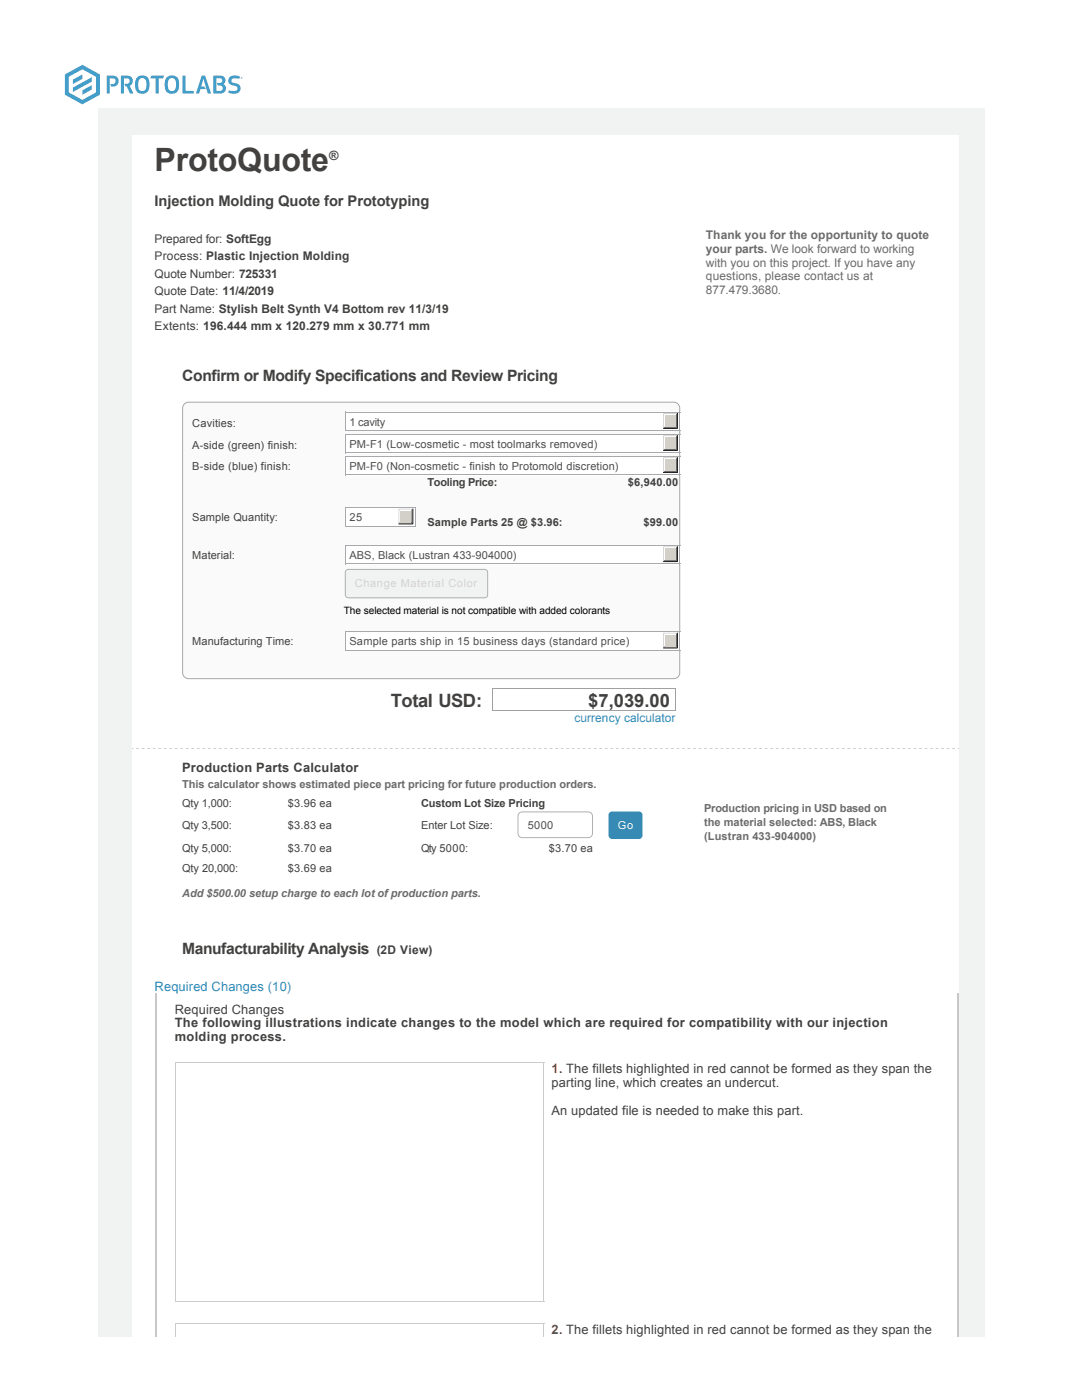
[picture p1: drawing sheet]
<svg xmlns="http://www.w3.org/2000/svg" width="216mm" height="279mm" viewBox="0 0 216 279" stroke-linecap="round" stroke-linejoin="round" font-family="sans-serif">
<path d="M12.7 12.7h190.5v254h-190.5z" fill-rule="evenodd" fill="#f2f2f2"/>
<path d="M12.7 12.7h190.5v254h-190.5z" fill-rule="evenodd" fill="#fff"/>
<path d="M19.5 21.5h176.9v245.2h-176.9z" fill-rule="evenodd" fill="#f1f2f2"/>
<path d="M26.3 27h165v239.7h-165z" fill-rule="evenodd" fill="#fff"/>
<g fill="#ccc">
<path d="M26.3 149.3h.2v.2h-.2z" fill-rule="evenodd"/>
<path d="M191.1 149.3h.2v.2h-.2z" fill-rule="evenodd"/>
</g>
<path d="M26.5 149.3h.1v.2h-.1zM27.2 149.3h.5v.2h-.5zM28.3 149.3h.5v.2h-.5zM29.4 149.3h.5v.2h-.5zM30.5 149.3h.5v.2h-.5zM31.6 149.3h.5v.2h-.5zM32.7 149.3h.5v.2h-.5zM33.8 149.3h.5v.2h-.5zM34.9 149.3h.5v.2h-.5zM36 149.3h.5v.2h-.5zM37.1 149.3h.5v.2h-.5zM38.2 149.3h.5v.2h-.5zM39.3 149.3h.5v.2h-.5zM40.4 149.3h.5v.2h-.5zM41.5 149.3h.5v.2h-.5zM42.6 149.3h.5v.2h-.5zM43.7 149.3h.5v.2h-.5zM44.8 149.3h.5v.2h-.5zM45.9 149.3h.5v.2h-.5zM47 149.3h.5v.2h-.5zM48.1 149.3h.5v.2h-.5zM49.2 149.3h.5v.2h-.5zM50.3 149.3h.5v.2h-.5zM51.4 149.3h.5v.2h-.5zM52.5 149.3h.5v.2h-.5zM53.6 149.3h.5v.2h-.5zM54.7 149.3h.5v.2h-.5zM55.8 149.3h.5v.2h-.5zM56.9 149.3h.5v.2h-.5zM58 149.3h.5v.2h-.5zM59.1 149.3h.5v.2h-.5zM60.2 149.3h.5v.2h-.5zM61.3 149.3h.5v.2h-.5zM62.4 149.3h.5v.2h-.5zM63.5 149.3h.5v.2h-.5zM64.6 149.3h.5v.2h-.5zM65.7 149.3h.5v.2h-.5zM66.8 149.3h.5v.2h-.5zM67.9 149.3h.5v.2h-.5zM69 149.3h.5v.2h-.5zM70.1 149.3h.5v.2h-.5zM71.2 149.3h.5v.2h-.5zM72.3 149.3h.5v.2h-.5zM73.4 149.3h.5v.2h-.5zM74.5 149.3h.5v.2h-.5zM75.6 149.3h.5v.2h-.5zM76.7 149.3h.5v.2h-.5zM77.8 149.3h.5v.2h-.5zM78.9 149.3h.5v.2h-.5zM80 149.3h.5v.2h-.5zM81.1 149.3h.5v.2h-.5zM82.2 149.3h.5v.2h-.5zM83.3 149.3h.5v.2h-.5zM84.4 149.3h.5v.2h-.5zM85.5 149.3h.5v.2h-.5zM86.6 149.3h.5v.2h-.5zM87.7 149.3h.5v.2h-.5zM88.8 149.3h.5v.2h-.5zM89.9 149.3h.5v.2h-.5zM91 149.3h.5v.2h-.5zM92.1 149.3h.5v.2h-.5zM93.2 149.3h.5v.2h-.5zM94.3 149.3h.5v.2h-.5zM95.4 149.3h.5v.2h-.5zM96.5 149.3h.5v.2h-.5zM97.6 149.3h.5v.2h-.5zM98.7 149.3h.5v.2h-.5zM99.8 149.3h.5v.2h-.5zM100.9 149.3h.5v.2h-.5zM102 149.3h.5v.2h-.5zM103.1 149.3h.5v.2h-.5zM104.2 149.3h.5v.2h-.5zM105.3 149.3h.5v.2h-.5zM106.4 149.3h.5v.2h-.5zM107.5 149.3h.5v.2h-.5zM108.6 149.3h.5v.2h-.5zM109.7 149.3h.5v.2h-.5zM110.8 149.3h.5v.2h-.5zM111.9 149.3h.5v.2h-.5zM113 149.3h.5v.2h-.5zM114.1 149.3h.5v.2h-.5zM115.2 149.3h.5v.2h-.5zM116.3 149.3h.5v.2h-.5zM117.4 149.3h.5v.2h-.5zM118.5 149.3h.5v.2h-.5zM119.6 149.3h.5v.2h-.5zM120.7 149.3h.5v.2h-.5zM121.8 149.3h.5v.2h-.5zM122.9 149.3h.5v.2h-.5zM124 149.3h.5v.2h-.5zM125.1 149.3h.5v.2h-.5zM126.2 149.3h.5v.2h-.5zM127.3 149.3h.5v.2h-.5zM128.4 149.3h.5v.2h-.5zM129.5 149.3h.5v.2h-.5zM130.6 149.3h.5v.2h-.5zM131.7 149.3h.5v.2h-.5zM132.8 149.3h.5v.2h-.5zM133.9 149.3h.5v.2h-.5zM135 149.3h.5v.2h-.5zM136.1 149.3h.5v.2h-.5zM137.2 149.3h.5v.2h-.5zM138.3 149.3h.5v.2h-.5zM139.4 149.3h.5v.2h-.5zM140.5 149.3h.5v.2h-.5zM141.6 149.3h.5v.2h-.5zM142.7 149.3h.5v.2h-.5zM143.8 149.3h.5v.2h-.5zM144.9 149.3h.5v.2h-.5zM146 149.3h.5v.2h-.5zM147.1 149.3h.5v.2h-.5zM148.2 149.3h.5v.2h-.5zM149.3 149.3h.5v.2h-.5zM150.4 149.3h.5v.2h-.5zM151.5 149.3h.5v.2h-.5zM152.6 149.3h.5v.2h-.5zM153.7 149.3h.5v.2h-.5zM154.8 149.3h.5v.2h-.5zM155.9 149.3h.5v.2h-.5zM157 149.3h.5v.2h-.5zM158.1 149.3h.5v.2h-.5zM159.2 149.3h.5v.2h-.5zM160.3 149.3h.5v.2h-.5zM161.4 149.3h.5v.2h-.5zM162.5 149.3h.5v.2h-.5zM163.6 149.3h.5v.2h-.5zM164.7 149.3h.5v.2h-.5zM165.8 149.3h.5v.2h-.5zM166.9 149.3h.5v.2h-.5zM168 149.3h.5v.2h-.5zM169.1 149.3h.5v.2h-.5zM170.2 149.3h.5v.2h-.5zM171.3 149.3h.5v.2h-.5zM172.4 149.3h.5v.2h-.5zM173.5 149.3h.5v.2h-.5zM174.6 149.3h.5v.2h-.5zM175.7 149.3h.5v.2h-.5zM176.8 149.3h.5v.2h-.5zM177.9 149.3h.5v.2h-.5zM179 149.3h.5v.2h-.5zM180.1 149.3h.5v.2h-.5zM181.2 149.3h.5v.2h-.5zM182.3 149.3h.5v.2h-.5zM183.4 149.3h.5v.2h-.5zM184.5 149.3h.5v.2h-.5zM185.6 149.3h.5v.2h-.5zM186.7 149.3h.5v.2h-.5zM187.8 149.3h.5v.2h-.5zM188.9 149.3h.5v.2h-.5zM190 149.3h.5v.2h-.5z" fill="#ccc"/>
<path d="M36.6 80.7l.6-.5h.4h96.8a1.28 1.28 0 0 1 1.3 1.3v52.8a1.28 1.28 0 0 1-1.3 1.2h-96.8a1.28 1.28 0 0 1-1.2-1.2v-52.8zM37.2 80.7l.6-.2h96.5a1.1 1.1 0 0 1 1.1 1.1v52.5a1.1 1.1 0 0 1-1.1 1.1h-96.5a1.1 1.1 0 0 1-1.1-1.1v-52.5l.1-.3z" fill-rule="evenodd" fill="#a0a09f"/>
<path d="M37 80.6l.6-.2h96.8a1.1 1.1 0 0 1 1.1 1.1v52.8a1.1 1.1 0 0 1-1.1 1.1h-96.8a1.1 1.1 0 0 1-1.1-1.1v-52.8l.1-.4z" fill-rule="evenodd" fill="#fafafa"/>
<path d="M98.1 137.5h36.7M98.2 137.4v4.6M134.7 137.4v4.6M98.1 141.9h36.7" fill="none" stroke="#a0a09f" stroke-width=".2"/>
<path d="M68.8 82.2h66.9v3.8h-66.9z" fill-rule="evenodd" fill="#fff"/>
<path d="M135 82.6h-2.6v2.7" fill="none" stroke="#d4d0c8" stroke-width=".2"/>
<path d="M135.2 82.6v2.9h-2.8" fill="none" stroke="#000" stroke-width=".2"/>
<path d="M134.8 82.7h-2.2v2.4" fill="none" stroke="#fff" stroke-width=".2"/>
<path d="M135 82.7v2.6h-2.4" fill="none" stroke="#6a6864" stroke-width=".2"/>
<path d="M132.8 82.9h2v2.2h-2z" fill-rule="evenodd" fill="#d4d0c8"/>
<path d="M68.8 82.3h66.9M68.8 85.9h66.9M68.9 82.2v3.8M135.6 82.2v3.8" fill="none" stroke="#a7a9ac" stroke-width=".2"/>
<path d="M68.8 86.6h66.9v3.8h-66.9z" fill-rule="evenodd" fill="#fff"/>
<path d="M135 87h-2.6v2.7" fill="none" stroke="#d4d0c8" stroke-width=".2"/>
<path d="M135.2 87v2.9h-2.8" fill="none" stroke="#000" stroke-width=".2"/>
<path d="M134.8 87.1h-2.2v2.4" fill="none" stroke="#fff" stroke-width=".2"/>
<path d="M135 87.1v2.6h-2.4" fill="none" stroke="#6a6864" stroke-width=".2"/>
<path d="M132.8 87.3h2v2.2h-2z" fill-rule="evenodd" fill="#d4d0c8"/>
<path d="M68.8 86.7h66.9M68.8 90.3h66.9M68.9 86.6v3.8M135.6 86.6v3.8" fill="none" stroke="#a7a9ac" stroke-width=".2"/>
<path d="M68.8 91h66.9v3.8h-66.9z" fill-rule="evenodd" fill="#fff"/>
<path d="M135 91.4h-2.6v2.7" fill="none" stroke="#d4d0c8" stroke-width=".2"/>
<path d="M135.2 91.4v2.9h-2.8" fill="none" stroke="#000" stroke-width=".2"/>
<path d="M134.8 91.5h-2.2v2.4" fill="none" stroke="#fff" stroke-width=".2"/>
<path d="M135 91.5v2.6h-2.4" fill="none" stroke="#6a6864" stroke-width=".2"/>
<path d="M132.8 91.7h2v2.2h-2z" fill-rule="evenodd" fill="#d4d0c8"/>
<path d="M68.8 91.1h66.9M68.8 94.7h66.9M68.9 91v3.8M135.6 91v3.8" fill="none" stroke="#a7a9ac" stroke-width=".2"/>
<path d="M68.8 101.3h14.1v3.8h-14.1z" fill-rule="evenodd" fill="#fff"/>
<path d="M82.2 101.6h-2.6v2.8" fill="none" stroke="#d4d0c8" stroke-width=".2"/>
<path d="M82.4 101.6v3h-2.8" fill="none" stroke="#000" stroke-width=".2"/>
<path d="M82 101.8h-2.2v2.4" fill="none" stroke="#fff" stroke-width=".2"/>
<path d="M82.2 101.8v2.6h-2.4" fill="none" stroke="#6a6864" stroke-width=".2"/>
<path d="M80 102h2v2.2h-2z" fill-rule="evenodd" fill="#d4d0c8"/>
<path d="M68.8 101.3h14.1M68.8 105h14.1M68.9 101.3v3.8M82.8 101.3v3.8" fill="none" stroke="#a7a9ac" stroke-width=".2"/>
<path d="M68.8 108.8h66.9v3.8h-66.9z" fill-rule="evenodd" fill="#fff"/>
<path d="M135 109.1h-2.6v2.8" fill="none" stroke="#d4d0c8" stroke-width=".2"/>
<path d="M135.2 109.1v3h-2.8" fill="none" stroke="#000" stroke-width=".2"/>
<path d="M134.8 109.3h-2.2v2.4" fill="none" stroke="#fff" stroke-width=".2"/>
<path d="M135 109.3v2.6h-2.4" fill="none" stroke="#6a6864" stroke-width=".2"/>
<path d="M132.8 109.5h2v2.2h-2z" fill-rule="evenodd" fill="#d4d0c8"/>
<path d="M68.8 108.9h66.9M68.8 112.5h66.9M68.9 108.8v3.8M135.6 108.8v3.8" fill="none" stroke="#a7a9ac" stroke-width=".2"/>
<path d="M68.8 126h66.9v3.9h-66.9z" fill-rule="evenodd" fill="#fff"/>
<path d="M135 126.4h-2.6v2.7" fill="none" stroke="#d4d0c8" stroke-width=".2"/>
<path d="M135.2 126.4v2.9h-2.8" fill="none" stroke="#000" stroke-width=".2"/>
<path d="M134.8 126.6h-2.2v2.3" fill="none" stroke="#fff" stroke-width=".2"/>
<path d="M135 126.6v2.5h-2.4" fill="none" stroke="#6a6864" stroke-width=".2"/>
<path d="M132.8 126.7h2v2.2h-2z" fill-rule="evenodd" fill="#d4d0c8"/>
<path d="M68.8 126.1h66.9M68.8 129.8h66.9M68.9 126v3.9M135.6 126v3.9" fill="none" stroke="#a7a9ac" stroke-width=".2"/>
<path d="M69 113.8l.5-.3h27.2a.73 .73 0 0 1 .7 .8v4.4a.73 .73 0 0 1-.7 .7h-27.2a.73 .73 0 0 1-.7-.7v-4.4zM69.2 114.2l.5-.3h26.8l.5 .3v.3v4v.3l-.5 .2h-26.8l-.5-.2v-.3z" fill-rule="evenodd" fill="#a7a9ac"/>
<path d="M69.1 114l.4-.3h27.2l.4 .3 .1 .3v4.4l-.1 .3-.4 .2h-27.2l-.4-.2-.1-.3z" fill-rule="evenodd" fill="#f1f2f2"/>
<path d="M103.5 162.2l.7-.3h13.2a.92 .92 0 0 1 .9 1v3.4a.92 .92 0 0 1-.9 1h-13.2a.92 .92 0 0 1-.9-1v-3.4zM103.9 162.5l.5-.2h12.8a.73 .73 0 0 1 .7 .7v3.2a.73 .73 0 0 1-.7 .7h-12.8a.73 .73 0 0 1-.8-.7v-3.2z" fill-rule="evenodd" fill="#a7a9ac"/>
<path d="M103.7 162.3l.5-.2h13.2a.73 .73 0 0 1 .7 .8v3.4a.73 .73 0 0 1-.7 .8h-13.2a.73 .73 0 0 1-.7-.8v-3.4z" fill-rule="evenodd" fill="#fff"/>
<path d="M121.6 162.2l.6-.3h5.3a.73 .73 0 0 1 .7 .8v4a.73 .73 0 0 1-.7 .7h-5.3a.73 .73 0 0 1-.8-.7v-4z" fill-rule="evenodd" fill="#3287b1"/>
<path d="M31 198.2v68.5M191.1 198.2v68.5" fill="none" stroke="#c7c7c7" stroke-width=".37"/>
<path d="M34.9 212.1h73.7M35 212v47.9M108.5 212v47.9M34.9 259.8h73.7M34.9 264.2h73.7M35 264.1v2.6M108.5 264.1v2.6" fill="none" stroke="#ccc" stroke-width=".2"/>
<path d="M12.7 12.7h190.5v8.8h-190.5z" fill-rule="evenodd" fill="#fff"/>
<g fill="#429dca">
<path d="M30.2 15.1h2.5l-.2 .5h-.8l-.1 3h-.5v-3h-1.1z"/>
<path d="M36.4 15.1l.6 .1v2.9l1.6 .1v.4h-2.1z"/>
<path d="M40.2 15.1l.8 .1 1 3.5-.6-.1-.8-2.9-.5 1.6h.7l.3 .5h-1.1l-.3 .8h-.6z"/>
<path d="M24.1 15.1a2.25 2.25 0 0 1 2.2 .4 1.09 1.09 0 0 1-.4 1.6l.6 1.6-.5-.1-.7-1.4h-.3l-.2-.5a.91 .91 0 0 0 1-.3 .54 .54 0 0 0 0-.5 .54 .54 0 0 0-.5-.3h-.6v3h-.6z"/>
<path d="M21.3 15.1a2.22 2.22 0 0 1 2.2 .4 1.15 1.15 0 0 1 0 1.3 1.15 1.15 0 0 1-1.3 .5l-.2-.5h.5a.57 .57 0 0 0 .6-.6 .57 .57 0 0 0-.6-.6h-.6v3h-.6z"/>
<path d="M45.8 15.5a1.76 1.76 0 0 1 2.1-.1l-.1 .3h-1.4a.44 .44 0 0 0-.2 .4 .44 .44 0 0 0 .2 .4l.4 .1a1.11 1.11 0 0 1 1.2 1.3 1.11 1.11 0 0 1-1.5 .8l-.8-.1-.1-.4h1.1a.53 .53 0 0 0 .6-.3 .53 .53 0 0 0-.1-.6l-.5-.2a1.05 1.05 0 0 1-1-.5 1.05 1.05 0 0 1 .1-1.1z"/>
<path d="M14.5 17.5l3.8-2.1v.9l-3.8 2.1z"/>
<path d="M14.5 15.9l1.9-1v.8l-1.9 1.1z"/>
<path d="M16.4 18l1.9-1v.9l-1.9 1z"/>
<path d="M48 15.5a.2 .2 0 0 1 .4 0 .2 .2 0 0 1-.4 0zM48 15.5a.2 .2 0 0 0 .4 0 .2 .2 0 0 0-.4 0zM48.1 15.4l.2 .3-.2-.1z"/>
<path d="M27.4 15.4a1.47 1.47 0 0 1 1.8-.2 1.47 1.47 0 0 1 .6 1.6 1.5 1.5 0 0 1-1.4 1.9 1.5 1.5 0 0 1-1.5-1.9 1.96 1.96 0 0 1 .5-1.4zM27.8 15.8l-.2 1.1a.92 .92 0 0 0 .1 1 .92 .92 0 0 0 1 .2 1.79 1.79 0 0 0 0-2.5h-.6z"/>
<path d="M33.3 15.4a1.47 1.47 0 0 1 1.8-.2 1.47 1.47 0 0 1 .6 1.6 1.5 1.5 0 0 1-1.4 1.9 1.5 1.5 0 0 1-1.4-1.9 1.96 1.96 0 0 1 .4-1.4zM33.7 15.8l-.2 1.1a.92 .92 0 0 0 .2 1 .92 .92 0 0 0 .9 .2 1.79 1.79 0 0 0 0-2.5h-.6z"/>
<path d="M42.6 15.1v3.5l1.5 .1a1 1 0 0 0 1-.8 1 1 0 0 0-.5-1.1 .92 .92 0 0 0 .3-1.1 .92 .92 0 0 0-1-.6zM43.2 15.6l.9 .1a.47 .47 0 0 1 .2 .5 .47 .47 0 0 1-.4 .4h-.6l.2 .5h.4a.55 .55 0 0 1 .5 .8l-.5 .2h-.7z"/>
<path d="M12.9 14.9l3.5-2 3.5 2v4l-3.5 1.9-3.5-1.9zM13.7 15.3v3.1l2.7 1.5 2.8-1.5v-3.1l-2.8-1.5z"/>
</g>
<text font-size="6.4" fill="#424140" x="30.9" y="34.1">ProtoQuote</text>
<g font-size="3.7" fill="#424140">
<text x="78" y="141">Total USD:</text>
<text x="117.4" y="141">$7,039.00</text>
</g>
<g font-size="3.1" fill="#424140">
<text x="36.4" y="76">Confirm or Modify Specifications and Review Pricing</text>
<text x="36.4" y="190.4">Manufacturability Analysis</text>
</g>
<text font-size="2.9" fill="#424140" x="30.9" y="41.1">Injection Molding Quote for Prototyping</text>
<g font-size="2.6" fill="#424140">
<text x="65.7" y="31.9">®</text>
<text x="36.4" y="154.1">Production Parts Calculator</text>
<text x="34.9" y="202.3">Required Changes</text>
<text x="34.9" y="205">The following illustrations indicate changes to the model which are required for compatibility with our injection</text>
<text x="34.9" y="207.8">molding process.</text>
<text x="110.1" y="216.9">parting line, which creates an undercut.</text>
<text x="110.1" y="222.4">An updated file is needed to make this part.</text>
</g>
<text font-size="2.6" fill="#3287b1" x="30.9" y="197.7">Required Changes (10)</text>
<g font-size="2.6" fill="#c30">
<text x="110.1" y="214.2">1. The fillets highlighted in red cannot be formed as they span the</text>
<text x="110.1" y="266.3">2. The fillets highlighted in red cannot be formed as they span the</text>
</g>
<g font-size="2.4" fill="#6b6b6b">
<text x="140.9" y="47.7">Thank you for the opportunity to quote</text>
<text x="140.9" y="50.5">your parts. We look forward to working</text>
<text x="140.9" y="53.2">with you on this project. If you have any</text>
<text x="140.9" y="56">questions, please contact us at</text>
<text x="140.9" y="58.7">877.479.3680.</text>
</g>
<g font-size="2.4" fill="#424140">
<text x="30.9" y="48.5">Prepared for: SoftEgg</text>
<text x="30.9" y="51.9">Process: Plastic Injection Molding</text>
<text x="30.9" y="55.4">Quote Number: 725331</text>
<text x="30.9" y="58.9">Quote Date: 11/4/2019</text>
<text x="30.9" y="62.4">Part Name: Stylish Belt Synth V4 Bottom rev 11/3/19</text>
<text x="30.9" y="65.9">Extents: 196.444 mm x 120.279 mm x 30.771 mm</text>
<text x="75.2" y="190.4">(2D View)</text>
</g>
<text font-size="2.4" fill="#3287b1" x="114.6" y="144.2">currency calculator</text>
<g font-size="2.2" fill="#424140">
<text x="38.4" y="85.1">Cavities:</text>
<text x="38.4" y="89.5">A-side (green) finish:</text>
<text x="38.4" y="93.7">B-side (blue) finish:</text>
<text x="85.3" y="97">Tooling Price:</text>
<text x="125.3" y="97">$6,940.00</text>
<text x="38.4" y="104">Sample Quantity:</text>
<text x="85.3" y="104.9">Sample Parts 25 @ $3.96:</text>
<text x="128.4" y="104.9">$99.00</text>
<text x="38.4" y="111.5">Material:</text>
<text x="38.4" y="128.8">Manufacturing Time:</text>
<text x="36.4" y="161">Qty 1,000:</text>
<text x="57.4" y="161">$3.96 ea</text>
<text x="84" y="161">Custom Lot Size Pricing</text>
<text x="36.4" y="165.4">Qty 3,500:</text>
<text x="57.4" y="165.4">$3.83 ea</text>
<text x="84" y="165.4">Enter Lot Size:</text>
<text x="36.4" y="170">Qty 5,000:</text>
<text x="57.4" y="170">$3.70 ea</text>
<text x="84" y="170">Qty 5000:</text>
<text x="109.5" y="170">$3.70 ea</text>
<text x="36.4" y="174">Qty 20,000:</text>
<text x="57.4" y="174">$3.69 ea</text>
</g>
<g font-size="2.2" fill="#4e4d4f">
<text x="69.7" y="84.9">1 cavity</text>
<text x="69.7" y="89.3">PM-F1 (Low-cosmetic - most toolmarks removed)</text>
<text x="69.7" y="93.7">PM-F0 (Non-cosmetic - finish to Protomold discretion)</text>
<text x="69.7" y="104">25</text>
<text x="69.7" y="111.5">ABS, Black (Lustran 433-904000)</text>
<text x="69.7" y="128.8">Sample parts ship in 15 business days (standard price)</text>
<text x="105.3" y="165.4">5000</text>
</g>
<g font-size="2.2" fill="#6b6b6b">
<text x="36.4" y="157.4">This calculator shows estimated piece part pricing for future production orders.</text>
<text x="140.5" y="162.1">Production pricing in USD based on</text>
<text x="140.5" y="164.9">the material selected: ABS, Black</text>
<text x="140.5" y="167.6">(Lustran 433-904000)</text>
<text x="36.4" y="179">Add $500.00 setup charge to each lot of production parts.</text>
</g>
<text font-size="2.2" fill="#fff" x="123.3" y="165.4">Go</text>
<text font-size="2" x="68.6" y="122.5">The selected material is not compatible with added colorants</text>
</svg>
